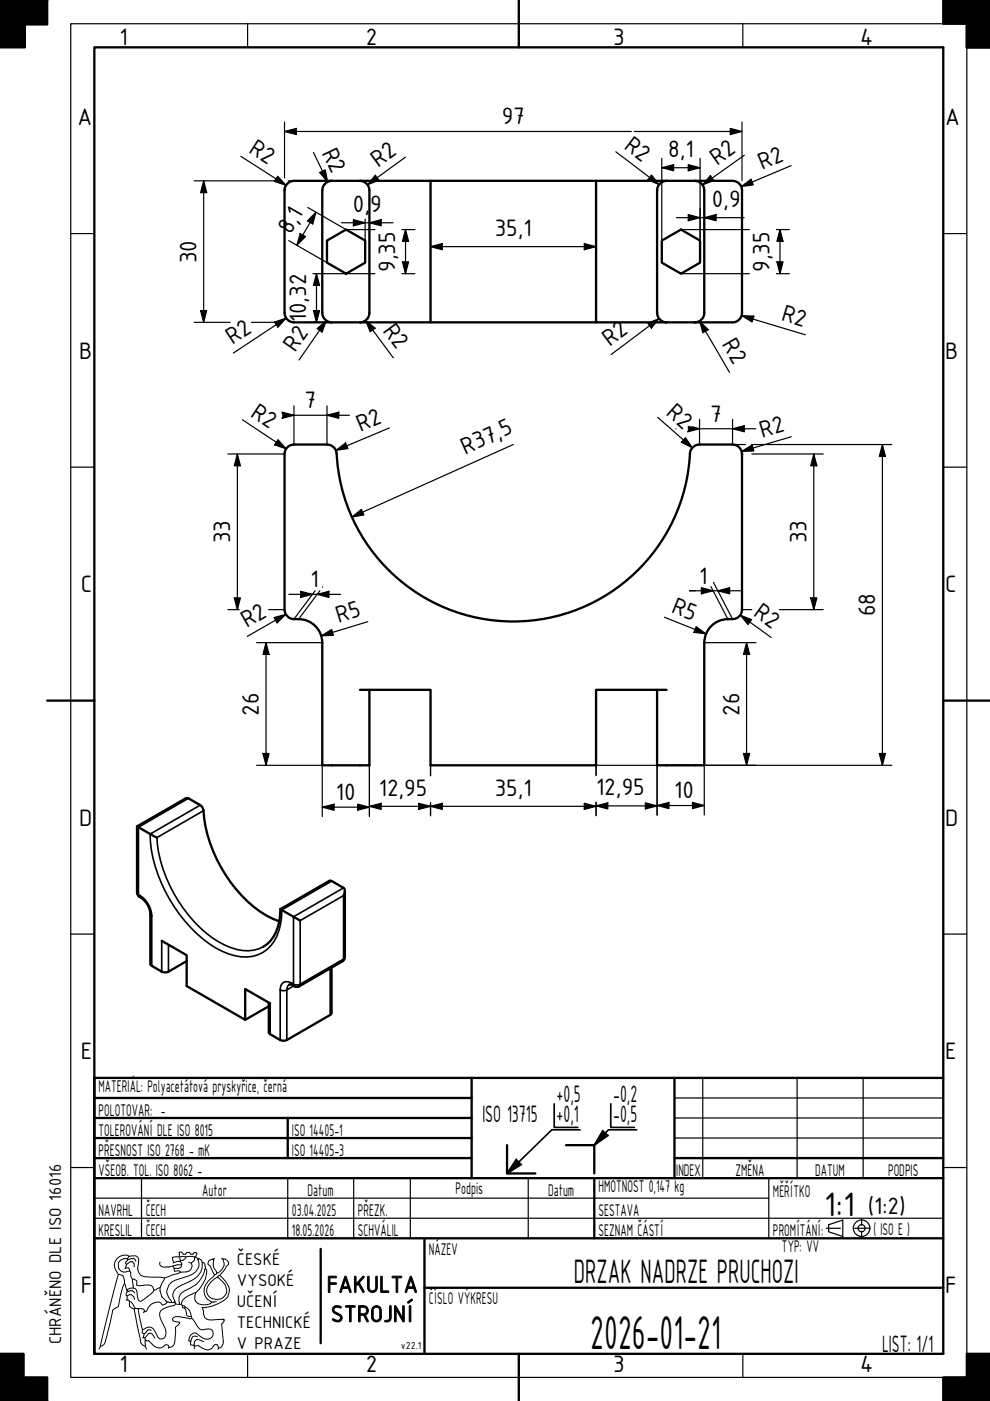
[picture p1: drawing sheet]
<svg xmlns="http://www.w3.org/2000/svg" width="210mm" height="297mm" viewBox="0 0 210 297" stroke-linecap="round" stroke-linejoin="round" font-family="sans-serif">
<!-- layer: Viditelna silna -->
<g fill="none" stroke="#000" stroke-width=".49">
<path d="M0 0h10zM5.3 0v10h-5.3v-10v5.2h10v-5.2M205 5v5h5h-5v-10h5h-10v5h10M62.3 38.3h29M62.3 38.4a2.02 2.02 0 0 0-2 1.9v26.1a1.99 1.99 0 0 0 2 1.9h8M70.3 38.4a1.99 1.99 0 0 0-2 1.9v26a2.02 2.02 0 0 0 2 2M76.3 38.4a1.99 1.99 0 0 1 2 1.9M126.4 38.3h28.9M141.3 38.4a1.99 1.99 0 0 0-2 1.9M147.3 38.4a1.99 1.99 0 0 1 2 1.9v26.1a1.99 1.99 0 0 1-2 1.9M155.3 38.4a1.99 1.99 0 0 1 2 1.9v26.1a1.99 1.99 0 0 1-2 1.9h-8M69.3 51l4.1-2.3 4 2.3v4.7l-4 2.3-4.1-2.3z"/>
<path d="M78.3 40.3v26M139.3 40.3v26M140.3 51l4.1-2.3 4 2.3v4.7l-4 2.3-4.1-2.3zM70.3 68.3h6M76.3 68.3h15v-30h35.1v30h14.9M78.3 66.4a1.99 1.99 0 0 1-2 1.9M91.3 68.3h35.1M139.3 66.4a1.99 1.99 0 0 0 2 1.9M141.3 68.3h6M63.3 131.3a2.26 2.26 0 0 1-3-2v-33a2 2 0 0 1 2-2h7.1a2.04 2.04 0 0 1 2 1.9 37.6 37.6 0 0 0 37.8 35.6 37.6 37.6 0 0 0 37.2-36.3 2.07 2.07 0 0 1 1.9-1.2h7a2 2 0 0 1 2 2v33a1.99 1.99 0 0 1-2 2h-1M63.3 131.3a5 5 0 0 1 5 5v26h10v-16M154.3 131.3a5 5 0 0 0-5 5v26h-10v-16"/>
<path d="M76.3 146.3h15v16h35.1v-16h14.9M29.1 175.2l4.2 2.4M34.3 199.5l5.3 3v6.6l12.4 7.1 5-2.9M59.2 195.3a24.5 24.5 0 0 1-12.4-11.5 28.3 28.3 0 0 1-3.7-12.3l-.7-.8-2.4-1.4-.5-.1-10.4 6v14.1l.3 .7a4.7 4.7 0 0 1 2.5 3.8l.1 10.8 2.3 1.4 1.1 .1 4.2-2.3M59.5 192.8l.2 .1M59.5 192.8a9.8 9.8 0 0 1-2.9 7.4l-.7 .5M59.7 192.9h.1M59.8 192.9l3.8 2.3M72.8 189.9a1.31 1.31 0 0 0 0-1.7l-2.5-1.4h-.5l-10.3 6M73.1 188.9v14l-.1 .5-.4 .4-9.2 5.3-.7 .1-.9-.4-.5-.1M57.3 212.7l-5.3-3v6.5M70.3 205.2l-.1 9.8-9.4 5.5-.7 .2-.7-.2-2.3-1.4-.1-6.5"/>
<path d="M20 237h80M20 232.8h80M61 237v8.5M100 228.5v21.3M20 245.5h80M20 241.3h80M107.5 242.8v6h6M120 242.8h6v6M143 245.5h57M0 292h10v5h-10zM0 287h5v10h-5M210 287h-5v5h-5v5h10"/>
</g>
<g fill="none" stroke="#000" stroke-width=".35">
<path d="M31.8 176.8a30.8 30.8 0 0 0 14 24.2 11 11 0 0 0 8.8 1.5 7.9 7.9 0 0 0 4.9-6.6l.3-3 10.5-6.1M40 169.3l-10.6 6.1v14.3l.3 .2M42.4 170.7l-10.6 6.1M43.1 171.9l-9.8 5.7a29.5 29.5 0 0 0 13 22 10.5 10.5 0 0 0 8.6 1.6l1-.5M29.1 189.3l.5 .8M29.7 189.9a5.5 5.5 0 0 1 2.5 4.3M29.7 189.9l.2 .4M31.9 193.8l.3 .4M32.2 194.2v10.6M34.3 199.5v6.5M63.6 195.2l9.2-5.3v13.4l-9.2 5.4zM72.8 188.2l-10.6 6.2v14.3l-.3-.2"/>
<path d="M35.7 200.3v5.7M57.3 212.7v6.6M59.4 209.9a1.52 1.52 0 0 0 1.4 0M59.4 209.9v10.6M60.8 209.9v10.6M61.3 208.7l-.2 .3-.3 .9M61.9 208.5a1.51 1.51 0 0 0-1.8-.2 1.51 1.51 0 0 0-.7 1.6M61.9 208.5l.2 .4M62.3 209l-1.5 .9M62.4 209.1l-.2-.4 .7 .1 .7-.1-.2 .4M70 205.3v9.9M73.1 202.9l-.5 .9"/>
<path d="M117.5 234v5h5M123 239.5h-6l-9.5 9.3M127.8 239.7l-1.8 3.1M129.5 234v5h5M135 239.5h-6l-3 3.3 2.9-2.1M109.5 245.8l-2 3 3.1-1.9"/>
</g>
<g fill="#000">
<path d="M0 -.1h5.3v10.1h-5.3z" fill-rule="evenodd"/>
<path d="M0 -.1h10v5.3h-10z" fill-rule="evenodd"/>
<path d="M200 0h10v10h-5v-5h-5z" fill-rule="evenodd"/>
<path d="M0 287h5v10h-5z" fill-rule="evenodd"/>
<path d="M0 292h10v5h-10z" fill-rule="evenodd"/>
<path d="M200 292h5v-5h5v10h-10z" fill-rule="evenodd"/>
</g>
<!-- layer: Viditelna tenka -->
<path d="M109.5 245.8l1.1 1.1-3.1 1.9zM127.8 239.7l1.1 1-2.9 2.1z" fill="#000"/>
<g fill="none" stroke="#000" stroke-width=".25">
<path d="M15 5h190v287h-190zM52.5 5v5M157.5 5v5M15 49.5h5M200 49.5h5M15 99h5M200 99h5M15 198h5M200 198h5M127.8 239.7l1.1 1M149 228.5v21.3M169 228.5v21.3"/>
<path d="M183 228.5v21.3M15 247.5h5M20 254h143M87 249.8v12.7M109.5 245.8l1.1 1.1M200 247.5h5M52.5 287v5M157.5 287v5"/>
</g>
<!-- layer: Ramecek -->
<path d="M20 10h180v277h-180zM110 0v10M10 148.5h10M200 148.5h10M110 287v10" fill="none" stroke="#000" stroke-width=".49"/>
<!-- layer: LEV CVUT -->
<g fill="none" stroke="#000" stroke-width=".21">
<path d="M25.1 270.2l-2 7.7-1.8 7.6a1.38 1.38 0 0 0 1.1-1.3l1.5-6.4 1.2-.8 .2-1.1a7.8 7.8 0 0 1 1.1-3.7M26.4 272.2l.5 1.3M26.6 268.8l-.1 .2M26.9 268.1l.7-.6h.5l.3 .5v.6M27 273.7l.1 .1M27 273.7v.1h.1M27 273.8l-.3 .7 .1 .2 .2 .1 .4-.3h.5l.5 .5 .1 .5M27 274.8v.8l-.2 .1M27 275.6h.3l.1 .3 .5 .2 .7 1.3 .7 .1M27.1 267.1l.7-.2h.6l.4 .5M27.1 267.1v-.2a1.5 1.5 0 0 0-2 1.6 1.5 1.5 0 0 0 2.4 1l-.3-.7h-.6M27.1 267.1l-.5 .7 .3 .3-.3 .7"/>
<path d="M27.1 273.8l1-.1 .4 .4M27.3 266.4l-.2 .5M27.4 275.9a1.19 1.19 0 0 0 1 1.7l.2-.2M27.5 269.5l.3 1.3 .3 .4M28.1 271.2h.3l.5 .3 .2 .3-.2 .6 .6 .2a4.9 4.9 0 0 1 2.6 0l.5 1 1.3-.6M28.1 271.2l.2 1.9h-.7l-.7 .4 .1 .2M28.3 273.1l.6 .4 .4 2.1a.52 .52 0 0 0 .9 .1l2.1-1.6 .3-.5M28.4 277.6l1.4 6.6a1.15 1.15 0 0 0 1 1.2l.3 .6M29.3 277.5h.9l.4 .3v.3M30.6 278.1l-.2 .2M33.9 273a2.75 2.75 0 0 0 1.4 2.9l.1 .2M33.9 267.6l-.1 .3a.79 .79 0 0 0 .8 .8 7 7 0 0 0 3-.5h.9"/>
<path d="M34.9 271l-1 2M35.4 276.1l-.4 .4-.6 .2-.3-.5a2.43 2.43 0 0 0-3 1.8l-.5 .1M36.4 276.2h.5M36.6 268.4l.3 .5M36.8 267.7l.9-.3 .5 .1 .3 .3v.4M36.8 267.7l-.1 .1M36.9 276.2h.3v.2l.8 .1M37.1 276v.1M37.2 276.4l-.3 .4a5.8 5.8 0 0 0-2.8 1 2.01 2.01 0 0 0 .1 2.2 4.3 4.3 0 0 1 .9 3.2l-.3 .5-.5 .2-.5-.1-.3-.3a3.3 3.3 0 0 0-1.6-2.1h-.6l-1.1 .5-.9-4.4M38 276.5h.4M38.2 267.2l-.1-.7 .7-.1 2.5 .1-.1 .7-.6 .6M38.2 269.7l-3.3 1.3-4.1-.3a1.62 1.62 0 0 1-1.6-1.7l.2-1.4-.1-1a1.61 1.61 0 0 0-2-.2l-.1-.1a2.16 2.16 0 0 0-2.3 .5 2.16 2.16 0 0 0-.4 2.3l.6 1.1 .9 .2 .4 1.2v.6"/>
<path d="M38.2 267.2v.3M38.4 276.5l.3 .3M38.5 268.2l-.2 .5-.4 .2h-1l.1 .7 1-.2 .2 .3M38.7 276.8l.4 .1a2.62 2.62 0 0 1 1.5 2.2l-1-.1-.1-.3a1.3 1.3 0 0 0-.8-1.5zM39.3 277.1l-.1 .3M39.4 266.5l-.1 .4-.5 .3h-.6M40 267.7l.6 .1a1.29 1.29 0 0 1-1 1.9h-1.4M40.6 279.1l.1 .4 .3 .3a5.3 5.3 0 0 0 1.6 2.1h.6a1.52 1.52 0 0 1 1.9 .4 1.34 1.34 0 0 1-.6 1.5 1.34 1.34 0 0 1-1.6-.2l-1.4-1a1.55 1.55 0 0 0-1.5 1.7l.5 .1 .3-1 .5-.2 .6 .2M40.7 279.5l-.5 .1a4.9 4.9 0 0 0-3.4-.2l-.2 .3v.3l1.5 .4-.3 .5-.6 .5-.1 2.2a2.38 2.38 0 0 1-.6 2l-.7 .1a.56 .56 0 0 0-.7-.6 1.66 1.66 0 0 1-2.8-.1l-.8-.7h-.7v-.7h-.6M41.3 266.5h.2M41.5 274.1l-.6 .2a3.2 3.2 0 0 0-2.5 2.2M41.5 266.5l.3-.8-.3-.1-.3-.1-.3 .4h-.4l-.3-.4h-.6l-.2 .4h-.5l-.4-.4h-.3h-.2v1l-1.4 .1 .2 1.1"/>
<path d="M41.5 274.1a1.62 1.62 0 0 0 1.3 2.5h.8a1.11 1.11 0 0 0 1.2-.5M41.5 266.5l.5 .4M42 267a2.32 2.32 0 0 1-1.3 3.2l-3.6 1.2a2.52 2.52 0 0 0-.8 4.4l.1 .4-1-.1M42.1 266.9h-.1v.1M42.1 266.9l.5 .2 .3 .5 .4 .2 .2 1.2M42.1 266.9l-.1 .1M42.8 277.2l.2 .1M42.9 267.6a3.5 3.5 0 0 1-1.9 3.7l-1.2 .6a4.3 4.3 0 0 0-3 2.1 2.11 2.11 0 0 0 .3 2l-.2 .2M43 277.3l.2 .7a1.43 1.43 0 0 0 1.6 1.9l2.6-.2 .1 .2-.1-.2M43.5 269a.73 .73 0 0 1 .3 .9 7.5 7.5 0 0 1-2.3 4.2M43.5 269l-.1 .2a5.2 5.2 0 0 1-3.1 3.9 2.68 2.68 0 0 0-2.3 2.8v.6M44.2 267.4l.9-.5 .2 .3a2.16 2.16 0 0 0 .6 2.4l.1 .3-.5 .4-.9-1.9-.5-.3z"/>
<path d="M45.3 266.9v.1M45.5 266.9h-.4M45.5 270.3l-.3 .4a3.4 3.4 0 0 0-1.6 4.2l.4 .5 .8 .7M45.9 276l-1.1 .1M46.6 270.4a5.3 5.3 0 0 1 2.1 3.3 3.1 3.1 0 0 1-2.3 2.7 9.3 9.3 0 0 1-3.4 .9M47 266.8l.3 .1M47.3 266.9h.4l.3 .2a.75 .75 0 0 1 .2 1.2l-.3 .2-.3 .8-1.5 1.5a3.9 3.9 0 0 0-2.3 3 2.15 2.15 0 0 0 3.4 1.4 2.15 2.15 0 0 0-.2-3.6l-.9-.8M47.3 266.9a2.09 2.09 0 0 1-1.3 3M47.5 279.9l-.1 .5-.4 .3 .4 3.8a1.22 1.22 0 0 1-1.1 1.3l-.2-.7h-.6l-.7 .8-.7 .3-1.1-.3-.9-.6-.9 .1M21.3 285.5l-.3 .5M30.2 281.9l-.1 .7 .5 .2 .8-.9 .7 .1M30.6 282.8l-.2 .8"/>
<path d="M30.8 283.6l.7-.9h.5l.8 1M30.8 284.1l.2 .2M30.8 284.3v1.1M35.8 285.7l-.1 .1M40.5 284.4l-.1 .7 .7 .1M41.1 285.2l.1 .2M41.2 285.4v.5M43.2 284.5l-1.5-.5-.5 .5-.1 .7M46.3 285.8l-.2 .2"/>
</g>
<!-- layer: Osa -->
<path d="M182.7 258.5v1.3M175.2 260.4h3M181.2 260.4h3M182.7 261.1v1.2" fill="none" stroke="#000" stroke-width=".25"/>
<!-- layer: Viditelna silna -->
<g fill="none" stroke="#000" stroke-width=".25">
<path d="M143 237h57M143 232.8h57M143 241.3h57M178.7 258.7v3.5l-3-1v-1.5"/>
<circle cx="182.7" cy="260.4" r="1.75"/>
<circle cx="182.7" cy="260.4" r=".75"/>
</g>
<path d="M20 258.3h180M30 249.8v12.7M61 249.8v12.7M75 249.8v12.7M112 249.8v12.7M163 249.8v12.7M178.7 258.7l-3 1" fill="none" stroke="#000" stroke-width=".25"/>
<!-- layer: LEV CVUT -->
<path d="M68 264.8v20" fill="none" stroke="#000" stroke-width=".49"/>
<path d="M143 228.5v21.3M200 228.5h-180v58.5M20 249.8h180M126 249.8v12.7M20 262.5h180M90 273h110M90 262.5v24.5" fill="none" stroke="#000" stroke-width=".49"/>
<g fill="#000">
<path d="M58.9 37.4l1.7 1.9-2.4-.8zM60.3 27.9l2.5-.7v1.3zM67.8 36.6l1.2-.6 .5 2.5zM79.6 37.2l.7 1-2.4 1zM138.1 37.1l1.6 2-2.3-1zM140.3 35.6l2.5-.7v1.3zM145.9 34.9l2.5 .7-2.5 .6zM150.6 37.2l.8 1.1-2.4 .9zM154.8 27.2l2.5 .7-2.5 .6zM157.2 39.6l2-1.6 .5 1.2zM43.2 38.3l.6 2.5h-1.3zM63.6 49.5l1.2 .7-1.9 1.8z"/>
<path d="M67 45l-.7 2.5-1.1-.7zM74.9 46.6l2.5 .6-2.5 .7zM78.3 47.2l2.5-.6v1.3zM85.3 55.5h1.3l-.6 2.5zM86 48.7l.6 2.5h-1.3zM91.3 52.3l2.5-.7v1.3zM123.9 51.6l2.5 .7-2.5 .6zM145.9 45.5l2.5 .7-2.5 .6zM149.3 46.2l2.5-.7v1.3zM164.7 55.5h1.3l-.6 2.5zM165.4 48.7l.6 2.5h-1.3zM42.5 65.9h1.3l-.6 2.4z"/>
<path d="M58.2 68.3l2.5-.8-1.8 1.9zM66.5 65.9h1.3l-.7 2.4zM67.1 58l.7 2.5h-1.3zM67.2 69.7l2-1.7-.9 2.4zM77.5 67.9l2 1.7-1 .7zM137.3 68.5l2.4-1-1.6 2.1zM148.3 68.1l1.9 1.8-1.2 .7zM157.2 66.9l2.6 .1-.4 1.3zM50.3 96.3l.7 2.5h-1.3zM58.9 93.2l1.8 2-2.5-.9zM59.8 87.4l2.5 .6-2.5 .7zM69.3 88l2.5-.6v1.3z"/>
<path d="M71.2 95.5l2.1-1.6 .5 1.2zM145.3 92.8l1.5 2.1-2.3-1.1zM145.8 90.3l2.5 .6-2.5 .7zM155.3 90.9l2.5-.6v1.3zM157.2 95.7l2.3-1.3 .3 1.2zM172.5 96.3l.7 2.5h-1.3zM187.1 94.3l.6 2.5h-1.3zM74.6 109.6l2-1.6 .6 1.2zM49.7 126.8h1.3l-.7 2.5zM56.4 136.3l.7 2.4h-1.3zM58.1 130.9l2.5-.6-1.8 1.8zM63.7 125.4l2.5 .6-2.5 .7z"/>
<path d="M67.2 126l2.5-.6v1.3zM68.1 134.8l2.2-1.3 .4 1.2zM147.6 132.9l2.1 1.5-2.6-.3zM148.7 124.6l2.5 .7-2.5 .6zM152.2 125.3l2.5-.7v1.3zM158.3 136.3l.6 2.4h-1.3zM157 130.4l2.4 1-.8 1zM171.9 126.8h1.3l-.7 2.5zM55.8 159.8h1.3l-.7 2.5zM157.6 159.8h1.3l-.6 2.5zM186.4 159.8h1.3l-.6 2.5zM68.3 171.1l2.5-.6v1.3z"/>
<path d="M75.8 170.5l2.5 .6-2.5 .7zM78.3 171l2.5-.7v1.3zM88.8 170.3l2.5 .7-2.5 .6zM91.3 171l2.5-.7v1.3zM123.9 170.3l2.5 .7-2.5 .6zM126.4 170.9l2.5-.7v1.3zM136.8 170.2l2.5 .7-2.5 .6zM139.3 170.8l2.5-.7v1.3zM146.8 170.1l2.5 .7-2.5 .6z"/>
</g>
<g fill="none" stroke="#000" stroke-width=".25">
<path d="M41.2 38.3h17.2M43.2 38.3l.6 2.5h-1.3zM43.2 38.3v30M51.1 33.1l9.5 6.2M58.9 37.4l1.7 1.9-2.4-.8zM60.3 27.9l2.5-.7v1.3zM60.3 27.9h73.6M60.3 25.9v11.8M60.3 39.6v.7M61.1 38.3h7M66.5 32.3l3 6.2M67.8 36.6l1.2-.6 .5 2.5z"/>
<path d="M69.6 38.3h.7M79.6 37.2l.7 1-2.4 1zM86 33.3l-8.1 5.9M130.6 32.2l9.1 6.9M134.5 27.9h22.8M138.1 37.1l1.6 2-2.3-1zM140.3 35.6l2.5-.7v1.3zM140.3 35.6h8.1M140.3 33.6v17.4M145.9 34.9l2.5 .7-2.5 .6zM148.4 33.6v4.6M148.4 38.3v12.7"/>
<path d="M150.6 37.2l.8 1.1-2.4 .9zM154.8 27.2l2.5 .7-2.5 .6zM157.2 39.6l2-1.6 .5 1.2zM157.3 25.9v6.3M157.3 32.3v6M157.8 32.9l-8.8 6.3M167.7 35.1l-10.5 4.5M61.2 51l8.1 4.7M63.6 49.5l1.2 .7-1.9 1.8zM65.3 44l8.1 4.7h6.1M66.3 58h13.2M67 45l-.7 2.5-1.1-.7z"/>
<path d="M67 45l-4.1 7M67.1 58l.7 2.5h-1.3zM67.1 58v10.3M72.4 47.2h10.9M74.9 46.6l2.5 .6-2.5 .7zM77.4 46.5v4.5M78.3 47.2l2.5-.6v1.3zM85.2 58h2.8M85.2 48.7h2.8M85.3 55.5h1.3l-.6 2.5zM86 48.7l.6 2.5h-1.3zM86 48.7v9.3"/>
<path d="M91.3 52.3l2.5-.7v1.3zM91.3 52.3h35.1M123.9 51.6l2.5 .7-2.5 .6zM143.4 46.2h14.4M144.4 58h14.5M144.4 48.7h14.5M145.9 45.5l2.5 .7-2.5 .6zM149.3 46.2l2.5-.7v1.3zM164.6 58h2.8M164.6 48.7h2.8M164.7 55.5h1.3l-.6 2.5zM165.4 48.7l.6 2.5h-1.3z"/>
<path d="M165.4 48.7v9.3M41.2 68.3h7.6M42.5 65.9h1.3l-.6 2.4zM53.3 68.3h5.1M58.2 68.3l2.4-.8-1.7 1.9zM60.6 67.5l-11.1 7.4M66.3 68.3h1.2M66.5 65.9h1.3l-.7 2.4zM67.2 69.7l2-1.7-.9 2.4zM69.2 68l-5.8 8.3M69.5 68.3h.8M77.5 67.9l2 1.7-1 .7z"/>
<path d="M77.5 67.9l5.9 8M137.3 68.5l2.4-1-1.6 2.1zM139.7 67.5l-10.1 7.7M148.3 68.1l1.9 1.8-1.2 .7zM148.3 68.1l6.4 10.8M157.2 66.9l2.6 .1-.4 1.3zM157.2 66.9l13.6 4.1M48.3 96.3h12M50.3 96.3l.7 2.5h-1.3zM50.3 96.3v33M51.4 89l9.3 6.2M58.9 93.2l1.8 2-2.5-.9z"/>
<path d="M59.8 87.6v-.2l2.5 .6-2.5 .7v-.2M60.2 88h13.9M62.3 86v8.3M69.3 88l2.5-.6v1.3zM69.3 86v8.3M71.2 95.5l2.1-1.6 .5 1.2zM82.6 90.7l-11.4 4.8M108.8 94.3l-34.2 15.3M139.4 88.5l7.4 6.4M143.3 90.9h.1M145.3 92.8l1.5 2.1-2.3-1.1zM146.7 90.5l1.6 .4h-2"/>
<path d="M148.3 88.9v5.4M155.3 90.9l2.5-.6v1.3zM155.3 88.9v5.4h2.8M157.2 95.7l2.3-1.3 .3 1.2zM157.3 96.3h.2M159.3 94.3h29.8M159.4 96.3h15.1M160.2 90.9h-11.9l-2.5 .6M167.8 92.6l-10.6 3.1M172.5 96.3l.7 2.5h-1.3zM172.5 96.3v33M187.1 94.3l.6 2.5h-1.3z"/>
<path d="M187.1 94.3v68M74.6 109.6l2-1.6 .6 1.2zM48.3 129.3h2.4M49.7 126.8h1.3l-.7 2.5zM54.4 136.3h13.9M56.4 136.3l.7 2.4h-1.3zM56.4 136.3v26M57 129.3h3.3M58.1 130.9l2.5-.6-1.8 1.8zM60.6 130.3l-8.2 4.6M61.2 126h11M63.7 125.4l2.5 .6-2.5 .7z"/>
<path d="M66.8 125.3l-4.5 6M67.2 126l2.5-.6v1.3zM67.8 125.3l-4.5 6M68.1 134.8l2.2-1.3 .4 1.2zM68.4 124.4v.1M78 131.8l-9.9 3M140.9 130.9l8.8 3.5M146.2 125.3h11M147.6 132.9l2.1 1.5-2.6-.3zM148.7 124.6l2.5 .7-2.5 .6zM149.3 136.3h11M150.7 124.4l3.6 6.9"/>
<path d="M151.3 123.5l4 7.8M152.2 125.3l2.5-.7v1.3zM157 130.4l2.4 1-.8 1zM157 130.4l6.5 4.7M157.3 129.3h2.1M158.3 136.3l.6 2.4h-1.3zM158.3 136.3v26M165.2 129.3h9.3M171.9 126.8h1.3l-.7 2.5zM55.8 159.8h1.3l-.7 2.5zM157.6 159.8h1.3l-.6 2.5zM186.4 159.8h1.3l-.6 2.5z"/>
<path d="M54.4 162.3h13.9v10.8M68.3 171.1l2.5-.6v1.3zM68.3 171.1h10M75.8 170.5l2.5 .6-2.5 .7zM78.3 171l2.5-.7v1.3zM78.3 171h48.1M78.3 162.3v10.8M88.8 170.3l2.5 .7-2.5 .6zM91.3 171l2.5-.7v1.3zM91.3 162.3v2.2M91.3 170.2v2.8M123.9 170.3l2.5 .7-2.5 .6z"/>
<path d="M126.4 170.9l2.5-.7v1.3zM126.4 170.9h12.9M126.4 170.1v2.9M136.8 170.2l2.5 .7-2.5 .6zM139.3 170.8l2.5-.7v1.3zM139.3 170.8h10M139.3 162.3v10.6M146.8 170.1l2.5 .7-2.5 .6zM149.3 162.3v10.5M189.1 162.3h-62.7v2.1"/>
</g>
<text font-size="10.9" x="125.2" y="286">2026-01-21</text>
<g font-size="7.7">
<text x="174.8" y="257.8">1:1</text>
<text x="121.7" y="272">DRZAK NADRZE PRUCHOZI</text>
</g>
<g font-size="5.4">
<text x="25.4" y="9.6">1</text>
<text x="77.5" y="9.6">2</text>
<text x="130" y="9.6">3</text>
<text x="182.4" y="9.6">4</text>
<text x="16.4" y="26.5">A</text>
<text x="106.4" y="26.4">97</text>
<text x="200.4" y="26.5">A</text>
<text x="52.5" y="32.3" transform="rotate(33 52.5 32.3)">R2</text>
<text x="68.2" y="32.3" transform="rotate(64 68.2 32.3)">R2</text>
<text x="80.2" y="35.6" transform="rotate(-36 80.2 35.6)">R2</text>
<text x="132.1" y="31.4" transform="rotate(37 132.1 31.4)">R2</text>
<text x="141.7" y="33.3">8,1</text>
<text x="152" y="35.1" transform="rotate(-35 152 35.1)">R2</text>
<text x="161.6" y="36" transform="rotate(-23 161.6 36)">R2</text>
<text x="74.8" y="45">0,</text>
<text x="78.5" y="45">9</text>
<text x="150.9" y="43.9">0,9</text>
<text x="61.7" y="49.7" transform="rotate(-60 61.7 49.7)">8,1</text>
<text x="104.9" y="50.1">35,1</text>
<text x="41.7" y="55.8" transform="rotate(-90 41.7 55.8)">30</text>
<text x="83.8" y="57.6" transform="rotate(-90 83.8 57.6)">9,35</text>
<text x="163.1" y="57.6" transform="rotate(-90 163.1 57.6)">9,35</text>
<text x="64.9" y="68.3" transform="rotate(-90 64.9 68.3)">10,32</text>
<text x="81" y="70.1" transform="rotate(53 81 70.1)">R2</text>
<text x="165.4" y="67.8" transform="rotate(17 165.4 67.8)">R2</text>
<text x="16.8" y="76">B</text>
<text x="49.3" y="73.2" transform="rotate(-34 49.3 73.2)">R2</text>
<text x="62.6" y="74.8" transform="rotate(-55 62.6 74.8)">R2</text>
<text x="129.3" y="73.5" transform="rotate(-37 129.3 73.5)">R2</text>
<text x="153" y="73" transform="rotate(60 153 73)">R2</text>
<text x="200.4" y="76">B</text>
<text x="52.9" y="88.2" transform="rotate(34 52.9 88.2)">R2</text>
<text x="64.6" y="86.5">7</text>
<text x="141" y="87.8" transform="rotate(41 141 87.8)">R2</text>
<text x="150.6" y="89.4">7</text>
<text x="76.4" y="91.6" transform="rotate(-23 76.4 91.6)">R2</text>
<text x="161.6" y="92.8" transform="rotate(-16 161.6 92.8)">R2</text>
<text x="98.6" y="96.4" transform="rotate(-24 98.6 96.4)">R37,5</text>
<text x="48.8" y="115.2" transform="rotate(-90 48.8 115.2)">33</text>
<text x="171" y="115.2" transform="rotate(-90 171 115.2)">33</text>
<text x="17.1" y="125.5">C</text>
<text x="65.9" y="124.5">1</text>
<text x="148.2" y="123.7">1</text>
<text x="200.4" y="125.5">C</text>
<text x="142.1" y="129.7" transform="rotate(22 142.1 129.7)">R5</text>
<text x="159.5" y="130.4" transform="rotate(36 159.5 130.4)">R2</text>
<text x="185.6" y="130.7" transform="rotate(-90 185.6 130.7)">68</text>
<text x="52.3" y="133.2" transform="rotate(-30 52.3 133.2)">R2</text>
<text x="71.8" y="132.1" transform="rotate(-17 71.8 132.1)">R5</text>
<text x="54.9" y="151.7" transform="rotate(-90 54.9 151.7)">26</text>
<text x="156.8" y="151.7" transform="rotate(-90 156.8 151.7)">26</text>
<text x="71.2" y="169.6">10</text>
<text x="80.3" y="168.7">12,95</text>
<text x="104.9" y="168.7">35,1</text>
<text x="126.4" y="168.6">12,95</text>
<text x="142.9" y="169.3">10</text>
<text x="16.8" y="175">D</text>
<text x="200.4" y="175">D</text>
<text x="17.1" y="224.5">E</text>
<text x="200.4" y="224.5">E</text>
<text x="118" y="233.6">+0,5</text>
<text x="130" y="233.6">-0,2</text>
<text x="102.3" y="237.8">ISO 13715</text>
<text x="118" y="237.8">+0,1</text>
<text x="130" y="237.8">-0,5</text>
<text x="184" y="257.4">(1:2)</text>
<text x="17.1" y="274">F</text>
<text x="69.3" y="274">FAKULTA</text>
<text x="200.4" y="274">F</text>
<text x="70.1" y="280.3">STROJNÍ</text>
<text x="187" y="286.5">LIST: 1/1</text>
<text x="25.4" y="290.9">1</text>
<text x="77.5" y="290.9">2</text>
<text x="130" y="290.9">3</text>
<text x="182.4" y="290.9">4</text>
</g>
<g font-size="3.9">
<text x="20.9" y="231.5">MATERIÁL: Polyacetátová pryskyřice, černá</text>
<text x="20.9" y="236.5">POLOTOVAR: -</text>
<text x="20.9" y="245">PŘESNOST ISO 2768 - mK</text>
<text x="20.9" y="240.8">TOLEROVÁNÍ DLE ISO 8015</text>
<text x="61.9" y="245">ISO 14405-3</text>
<text x="61.9" y="240.8">ISO 14405-1</text>
<text x="20.9" y="249.3">VŠEOB. TOL. ISO 8062 -</text>
<text x="143.4" y="249.3">I</text>
<text x="143.8" y="249.3">NDEX</text>
<text x="155.9" y="249.3">ZMĚNA</text>
<text x="172.8" y="249.3">DATUM</text>
<text x="188.3" y="249.3">PODPIS</text>
<text x="20.9" y="257.8">NAVRHL</text>
<text x="30.9" y="257.8">ČECH</text>
<text x="42.9" y="253.5">Autor</text>
<text x="61.9" y="257.8">03.04.2025</text>
<text x="65.2" y="253.5">Datum</text>
<text x="75.9" y="257.8">PŘEZK.</text>
<text x="96.6" y="253.2">Podpis</text>
<text x="116.2" y="253.5">Datum</text>
<text x="126.9" y="252.8">HMOTNOST 0,147 kg</text>
<text x="126.9" y="257.8">SESTAVA</text>
<text x="163.9" y="253.8">MĚŘÍTKO</text>
<text x="20.9" y="262">KRESLIL</text>
<text x="30.9" y="262">ČECH</text>
<text x="61.9" y="262">18.05.2026</text>
<text x="75.9" y="262">SCHVÁLIL</text>
<text x="126.9" y="262">SEZNAM ČÁSTÍ</text>
<text x="163.9" y="262">PROMÍTÁNÍ:</text>
<text x="185.2" y="261.8">( ISO E )</text>
<text x="50.2" y="268.2">ČESKÉ</text>
<text x="90.9" y="266">NÁZEV</text>
<text x="165.8" y="265.5">TYP: VV</text>
<text x="50.2" y="272.7">VYSOKÉ</text>
<text x="50.2" y="277.1">UČENÍ</text>
<text x="50.2" y="281.6">TECHNICKÉ</text>
<text x="90.9" y="276.5">ČÍSLO VÝKRESU</text>
<text x="13" y="285" transform="rotate(-90 13 285)">CHRÁNĚNO DLE ISO 16016</text>
<text x="50.2" y="286">V PRAZE</text>
</g>
<text font-size="2.3" x="85" y="286">v22.1</text>
</svg>
